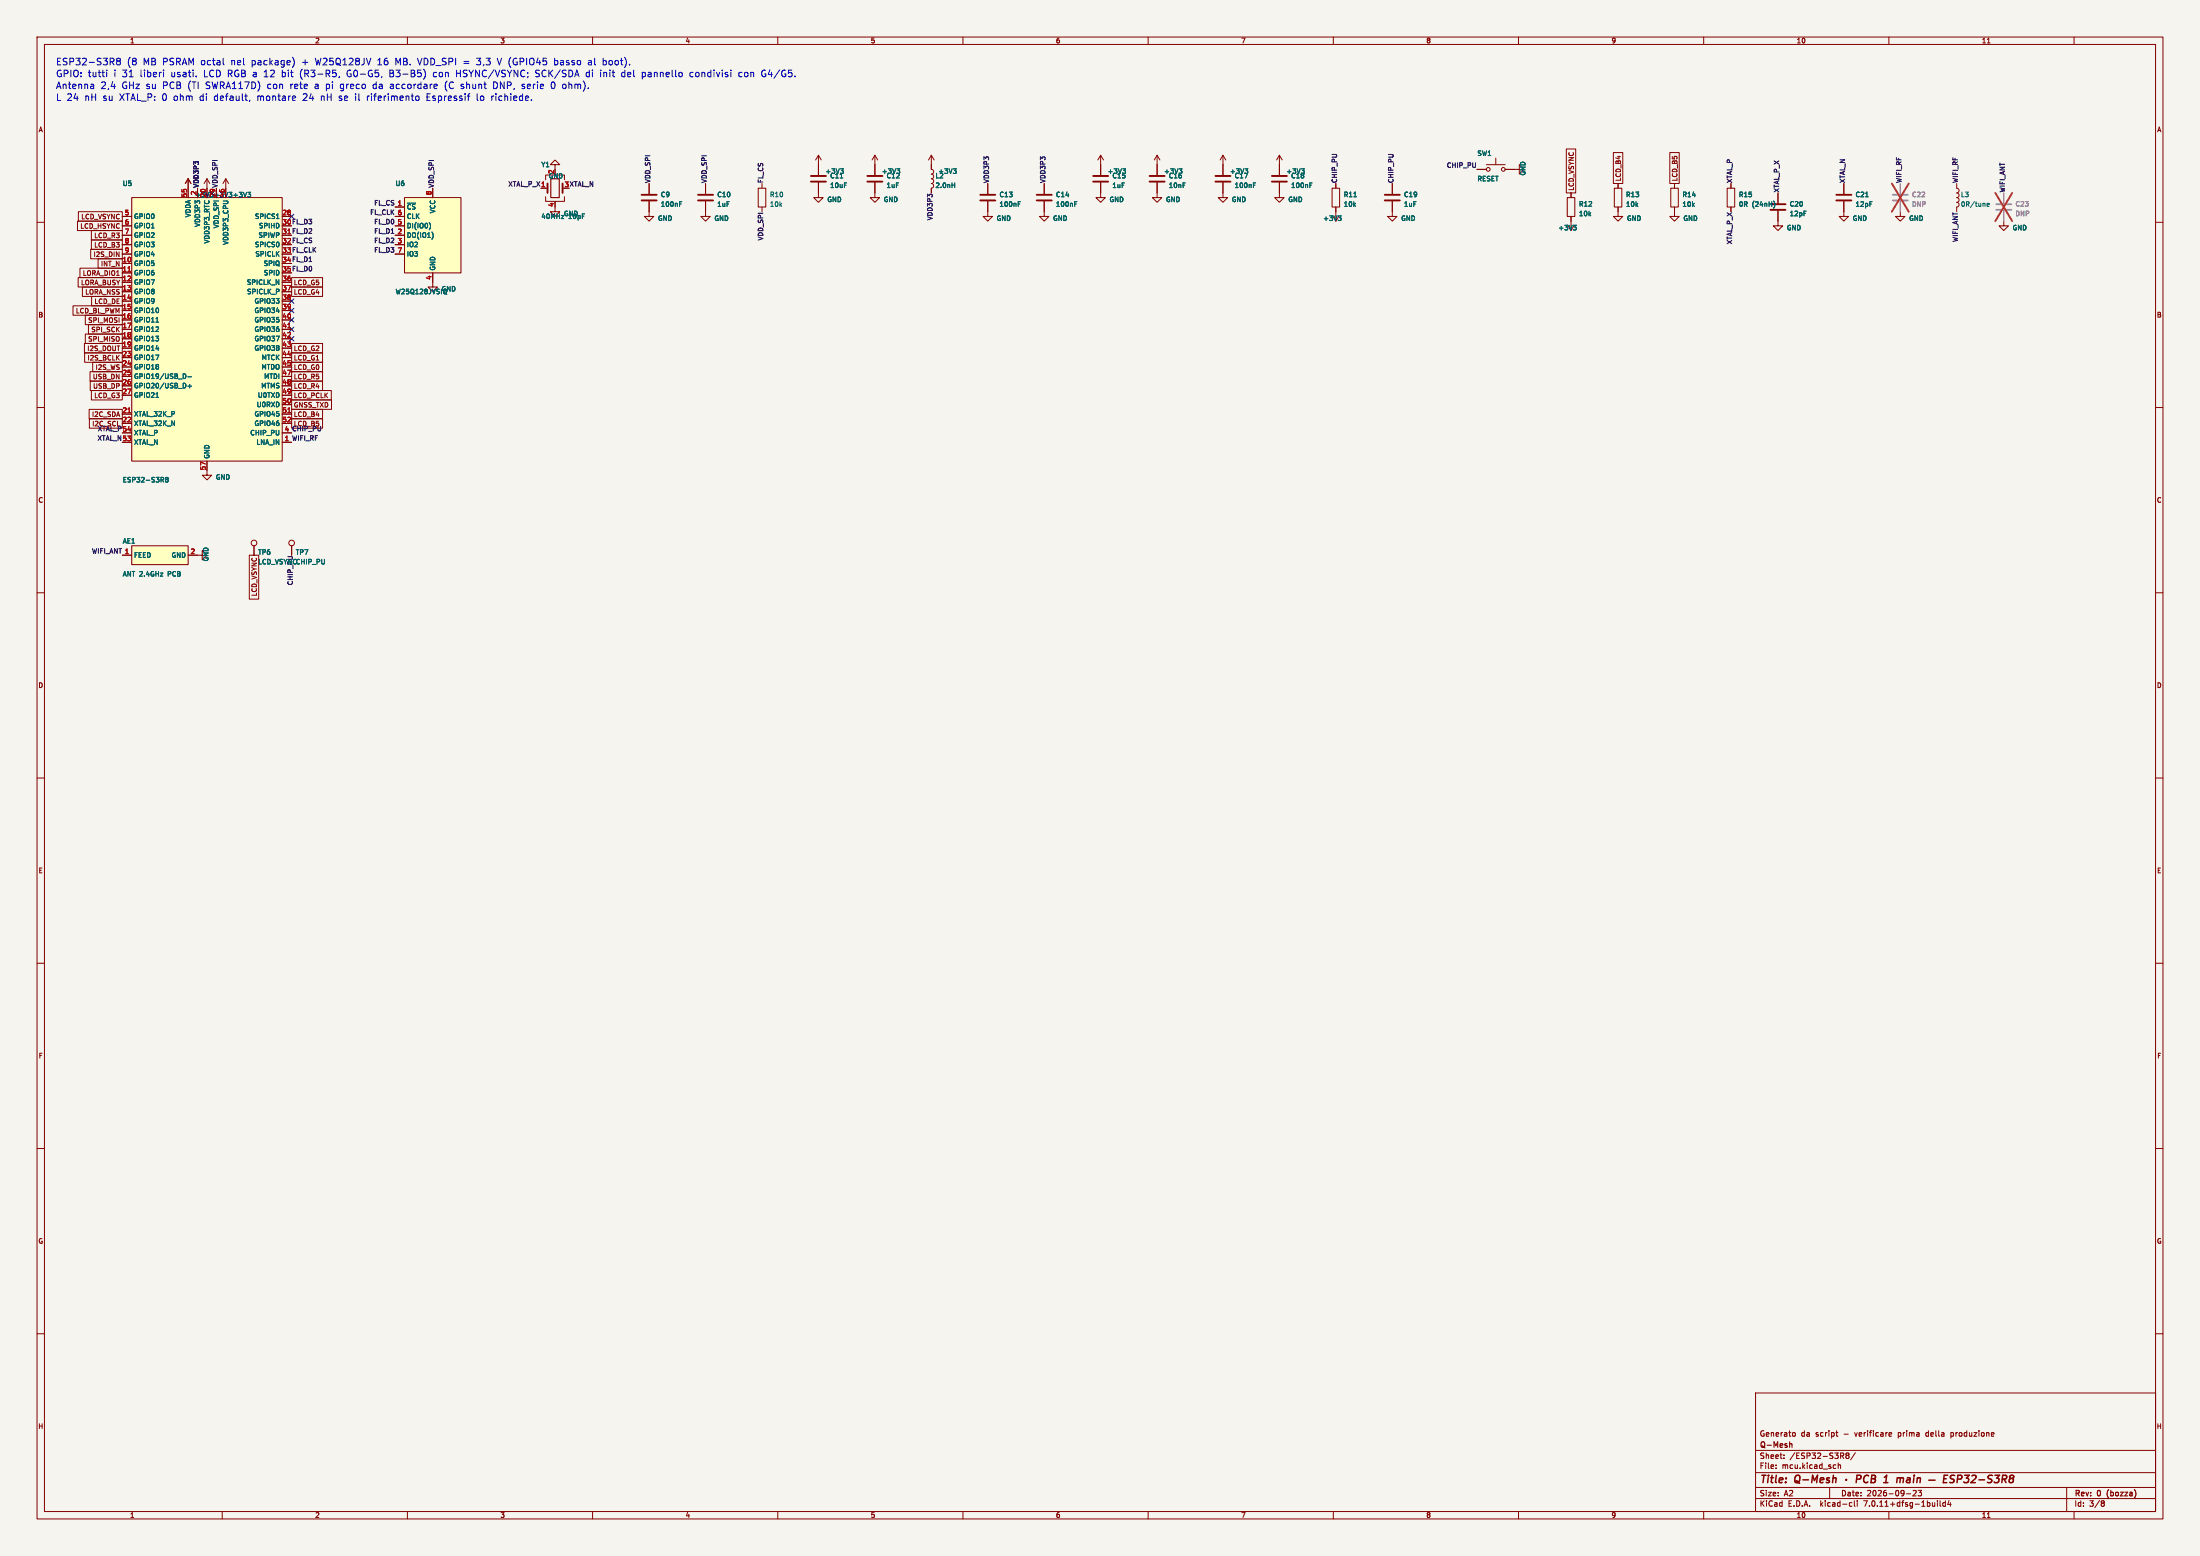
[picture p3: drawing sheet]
<svg xmlns="http://www.w3.org/2000/svg" width="594mm" height="420mm" viewBox="0 0 594 420" stroke-linecap="round" stroke-linejoin="round" font-family="sans-serif">
<path d="M0 0h594v420h-594z" fill="#f5f4ef" stroke="#f5f4ef" stroke-width=".27"/>
<g fill="none" stroke="#840000" stroke-width=".27">
<path d="M10 10h574v400h-574zM12 12h570v396h-570zM60 10v2M110 10v2M160 10v2M210 10v2M260 10v2M310 10v2M360 10v2M410 10v2M460 10v2M510 10v2"/>
<path d="M536.6 11.6h.7M560 10v2M10 60h2M20.9 59.7h12.1v2.5h-12.1zM21.2 57.2h11.8v2.5h-11.8zM33 58.4h2.6M35.6 53.3h40.6v71.2h-40.6zM50.8 48.3l-.8 1.2M50.8 48.3v5M50.8 48.3l.8 1.2M53.3 50.8v2.5M55.9 48.3l-.8 1.2"/>
<path d="M55.9 48.3v5M55.9 48.3l.7 1.2M58.4 50.8v2.5M61 48.3l-.8 1.2M61 48.3v5M61 48.3l.7 1.2M76.2 58.4h2.5M106.7 55.9h2.5M106.7 58.4h2.5M109.2 53.3h15.3v20.4h-15.3zM116.8 50.8v2.5M146 50.8h1.8"/>
<path d="M147.3 53.1v1.3h5.1v-1.3M147.3 48.5v-1.3h5.1v1.3M149.9 55.9v1.3h1.2l-1.2 1.2-1.3-1.2h1.3M149.9 44.5h1.2l-1.2-1.3-1.3 1.3h1.3v1.2M149.9 54.4v.2M175.3 54.4v4h1.2l-1.2 1.3-1.3-1.3h1.3M175.3 49.5v2.8M190.5 54.4v4h1.3l-1.3 1.3-1.3-1.3h1.3M190.5 49.5v2.8M204.7 50.8h2.1v5.1h-2.1zM205.7 49.5v1.3M205.7 55.9v1.3"/>
<path d="M221 49.3v4h1.2l-1.2 1.3-1.3-1.3h1.3M221 41.9l-.8 1.3M221 41.9v5.3M221 41.9l.7 1.3M236.2 49.3v4h1.3l-1.3 1.3-1.3-1.3h1.3M236.2 41.9v5.3M236.2 41.9l-.7 1.3M236.2 41.9l.8 1.3M251.5 41.9v3.8l.4 .2 .2 .5-.2 .4-.4 .2 .4 .2 .2 .4-.2 .5-.4 .2 .4 .1 .2 .5-.2 .4-.4 .2 .4 .2 .2 .5-.2 .4-.4 .2v1.3M251.5 41.9l-.8 1.3M251.5 41.9l.7 1.3M266.7 54.4v4h1.3l-1.3 1.3-1.3-1.3h1.3"/>
<path d="M266.7 49.5v2.8M281.9 54.4v4h1.3l-1.3 1.3-1.2-1.3h1.2M281.9 49.5v2.8M297.2 49.3v4h1.2l-1.2 1.3-1.3-1.3h1.3M297.2 41.9v5.3M297.2 41.9l-.8 1.3M297.2 41.9l.7 1.3M312.4 49.3v4h1.3l-1.3 1.3-1.3-1.3h1.3M312.4 41.9l-.7 1.3M312.4 41.9v5.3M312.4 41.9l.8 1.3M330.2 49.3v4h1.3l-1.3 1.3-1.3-1.3h1.3"/>
<path d="M330.2 41.9l-.8 1.3M330.2 41.9v5.3M330.2 41.9l.8 1.3M345.4 49.3v4h1.3l-1.3 1.3-1.2-1.3h1.2M345.4 41.9l-.7 1.3M345.4 41.9v5.3M345.4 41.9l.8 1.3M359.7 50.8h2v5.1h-2zM360.7 49.5v1.3M360.7 55.9v3.8M375.9 54.4v4h1.3l-1.3 1.3-1.3-1.3h1.3M375.9 49.5v2.8"/>
<path d="M398.8 45.7h2.5M401.3 44.5h5.1M403.9 42.7v1.8M406.4 45.7h3.8v-1.2l1.3 1.2-1.3 1.3v-1.3M422.9 40.2h2.5v11.9h-2.5zM423.2 53.3h2v5.1h-2zM424.2 52.1v1.2M424.2 58.4v3.8M435.6 41.2h2.5v8.3h-2.5zM435.9 50.8h2v5.1h-2zM436.9 55.9v2.5h1.2l-1.2 1.3-1.3-1.3h1.3M436.9 49.5v1.3"/>
<path d="M450.8 41.2h2.6v8.3h-2.6zM451.1 50.8h2v5.1h-2zM452.1 55.9v2.5h1.3l-1.3 1.3-1.3-1.3h1.3M452.1 49.5v1.3M466.3 50.8h2.1v5.1h-2.1zM467.4 49.5v1.3M467.4 55.9v1.3M480.1 56.9v4.1h1.2l-1.2 1.2-1.3-1.2h1.3M480.1 52.1v2.8M497.8 54.4v4h1.3l-1.3 1.3-1.2-1.3h1.2M497.8 49.5v2.8M513.1 57.2v1.2h1.2l-1.2 1.3-1.3-1.3h1.3"/>
<path d="M528.3 49.5v1.3l.5 .2 .2 .4-.2 .5-.5 .2 .5 .2 .2 .4-.2 .5-.5 .1 .5 .2 .2 .5-.2 .4-.5 .2 .5 .2 .2 .4-.2 .5-.5 .2v1.3M541 59.7v1.3h1.3l-1.3 1.2-1.3-1.2h1.3M582 60h2M21.1 74.9h11.9v2.6h-11.9zM21.6 72.4h11.4v2.5h-11.4zM22.3 77.5h10.7v2.5h-10.7zM24.5 67.3h8.5v2.6h-8.5zM24.7 64.8h8.3v2.5h-8.3zM24.7 62.2h8.3v2.6h-8.3zM26.5 69.9h6.5v2.5h-6.5zM33 63.5h2.6M33 66h2.6"/>
<path d="M33 61h2.6M33 68.6h2.6M33 76.2h2.6M33 71.1h2.6M33 73.7h2.6M33 78.7h2.6M76.2 76.2h2.5M76.2 78.7h2.5M78.7 77.5h8.4v2.5h-8.4zM78.7 74.9h8.4v2.6h-8.4zM106.7 63.5h2.5M106.7 66h2.5"/>
<path d="M106.7 61h2.5M106.7 68.6h2.5M116.8 73.7v3.8h1.3l-1.3 1.2-1.2-1.2h1.2M19.7 82.6h13.3v2.5h-13.3zM22.8 92.7h10.2v2.6h-10.2zM22.9 95.3h10.1v2.5h-10.1zM23 90.2h10v2.5h-10zM23 85.1h10v2.5h-10zM23.9 87.6h9.1v2.6h-9.1zM24.7 80h8.3v2.6h-8.3zM25 97.8h8v2.5h-8zM33 99.1h2.6"/>
<path d="M33 81.3h2.6M33 83.8h2.6M33 86.4h2.6M33 88.9h2.6M33 91.4h2.6M33 94h2.6M33 96.5h2.6M76.2 99.1h2.5M76.2 81.3h2.5M76.2 83.8h2.5M76.2 86.4h2.5M76.2 88.9h2.5"/>
<path d="M76.2 91.4h2.5M76.2 94h2.5M76.2 96.5h2.5M78.7 97.8h8.4v2.5h-8.4zM78.7 95.3h8.4v2.5h-8.4zM78.7 92.7h8.4v2.6h-8.4zM10 110h2M24.1 110.5h8.9v2.5h-8.9zM24.1 113h8.9v2.6h-8.9zM24.3 100.3h8.7v2.6h-8.7zM24.4 102.9h8.6v2.5h-8.6zM24.7 105.4h8.3v2.6h-8.3z"/>
<path d="M33 111.8h2.6M33 119.4h2.6M33 114.3h2.6M33 101.6h2.6M33 104.1h2.6M33 106.7h2.6M33 116.8h2.6M76.2 111.8h2.5M76.2 119.4h2.5M76.2 114.3h2.5M76.2 101.6h2.5M76.2 104.1h2.5"/>
<path d="M76.2 106.7h2.5M76.2 109.2h2.5M78.7 100.3h8.4v2.6h-8.4zM78.7 113h8.4v2.6h-8.4zM78.7 110.5h8.4v2.5h-8.4zM78.7 102.9h8.4v2.5h-8.4zM78.7 108h10.8v2.5h-10.8zM78.7 105.4h10.7v2.6h-10.7zM582 110h2M55.9 124.5v3.8h1.2l-1.2 1.2-1.3-1.2h1.3M10 160h2M33 149.9h2.6"/>
<path d="M35.6 147.3h15.2v5.1h-15.2zM50.8 149.9h3.8v-1.3l1.3 1.3-1.3 1.2v-1.2M67.3 149.9h2.6v11.8h-2.6zM68.6 147.3v2.6M78.7 147.3v2.6M582 160h2M10 210h2M582 210h2M10 260h2M582 260h2M10 310h2M582 310h2"/>
<path d="M10 360h2M474 376h108v32h-108zM582 360h2M474 397.5h108M474 391.5h108M479.5 396.2v.2M479.5 395.4v.2M481.7 393.5v.2M481.7 392.7v.2M484.2 386.7l.5 .3v.5l-.5 .2M495.2 395.4h.5M495.7 396.3l-.5 .1"/>
<path d="M495.7 386.7h.5M495.9 387.5l.3 .2M496.3 395.5l.6-.1 .1 1M496.3 394.9v1.5M497.3 393l.5 .7M497.5 392.2l.3 .3-.3 .5M498.7 392.8l-.3-.3 .3-.3 .5 .3-.2 .3M498.7 392.8l-.3 .3 .3 .6 .5-.3-.2-.6M498.7 392.8h.3M501 392.1l-1.3 1.9M510.1 386.7h.4l.2 .3-.7 .2M510.1 387.6h.6"/>
<path d="M526.7 386.7v1.5M526.7 387.6l.2 .1M526.9 386.7h-.2M538.3 386.7l.1 .3-.7 .2M60 408v2M110 408v2M160 408v2M210 408v2M260 408v2M310 408v2M360 408v2M410 408v2"/>
<path d="M460 408v2M474 404.5h108M474 401.5h108M494 401.5v3M499.6 405.6h.4M500 406.5l-.4 .1M500.7 405.1v1.3l.2 .2M501.5 405.1v.1M501.5 405.6v1M510 408v2M514.7 403.2h1.2M516.5 402.4l.6-.1 .3 .4-.9 1.1h.9"/>
<path d="M517.9 402.3h.9l-.5 .5 .4 .2v.6l-.2 .2-.6-.2M523.1 405.1v.1M523.1 405.6v1M523.8 405.1v1.3l.2 .2M525.2 405.6h-.4l-.3 .3 .2 .6h.5M525.2 405.1v1.5M526.2 405l-.3 1.1h.9M526.6 405.6v1M536.6 409.6h.7M558 401.5v6.5M560 408v2M567.6 405.1l.6 .3-.3 .3"/>
<path d="M567.6 405.7h.3M567.9 405.7l.3 .6-.6 .3"/>
<circle cx="401.8" cy="45.7" r=".51"/>
<circle cx="405.9" cy="45.7" r=".51"/>
<circle cx="68.6" cy="146.6" r=".76"/>
<circle cx="78.7" cy="146.6" r=".76"/>
</g>
<g fill="none" stroke="#840000" stroke-width=".4">
<path d="M498.5 399.3v.2M501.3 399.2l.9-.1 .3-.2-.1-.5-.2-.2h-.8l-.2 2M504.5 398.4a.96 .96 0 0 0-1.3 .5 .96 .96 0 0 0 .7 1.3l.4-.2M505.3 399.1h.7M505.4 398.2h.7l.3 .4-.4 .5 .3 .2 .1 .5-.5 .4h-.7zM508.8 398.8l.6-.6-.2 2M513.4 398.9l.6 .2-.2 1.1M524.8 399.1h.7M525.9 398.2h-1l-.2 2h.9M527.8 398.3l-.8-.1-.3 .2-.1 .6 .9 .3 .1 .5-.4 .4-.8-.1M528.5 399.2l1-.1 .2-.2v-.5l-.3-.2h-.8l-.2 2M530.5 398.2h1.2l-.8 .8 .6 .1-.1 .9-.3 .2-.9-.2"/>
<path d="M532.4 398.4l.8-.2 .3 .2v.4l-1.4 1.4h1.3M534.3 399.4h1.5M538 398.3l-.8-.1-.3 .2-.1 .6 .8 .3 .2 .5-.5 .4-.7-.1M538.6 398.2h1.3l-.8 .8 .6 .1-.1 .9-.3 .2-.9-.2M540.6 399.2l1-.1 .2-.2v-.5l-.3-.2h-.8l-.2 2M541.1 399.2l.5 1M542.9 399.1l-.3-.5 .2-.3 .6-.1 .3 .5-.4 .4M542.9 399.1l-.4 .3 .1 .7a.65 .65 0 0 0 .9-.1 .65 .65 0 0 0 0-.9h-.2M542.9 399.1h.4M508.6 400.2h1.1"/>
</g>
<path d="M148.7 48.3h2.3v5h-2.3zM483.2 389.8l.6-.1v1" fill="none" stroke="#840000" stroke-width=".3"/>
<path d="M511 54.1h4.1M511 52.6h4.1M539 56.6h4.1M539 55.1h4.1" fill="none" stroke="#9c9b98" stroke-width=".51"/>
<path d="M513.1 49.5v2.8M513.1 54.4v2.8M541 52.1v2.8M541 56.9v2.8" fill="none" stroke="#9c9b98" stroke-width=".27"/>
<path d="M510.8 49.5l4.6 7.7M515.4 49.5l-4.6 7.7M538.7 52.1l4.6 7.6M543.3 52.1l-4.6 7.6" fill="none" stroke="#eb3a3d" stroke-width=".46"/>
<g fill="none" stroke="#840000" stroke-width=".51">
<path d="M147.8 49.5v2.6M151.9 49.5v2.6M173.2 54.1h4.1M173.2 52.6h4.1M188.5 54.1h4M188.5 52.6h4M218.9 49h4.1M218.9 47.5h4.1M234.2 49h4.1M234.2 47.5h4.1M264.7 54.1h4M264.7 52.6h4"/>
<path d="M279.9 54.1h4.1M279.9 52.6h4.1M295.1 49h4.1M295.1 47.5h4.1M310.4 49h4.1M310.4 47.5h4.1M328.2 49h4M328.2 47.5h4M343.4 49h4.1M343.4 47.5h4.1M373.9 54.1h4.1M373.9 52.6h4.1"/>
<path d="M478 56.6h4.1M478 55.1h4.1M495.8 54.1h4.1M495.8 52.6h4.1"/>
</g>
<g fill="none" stroke="#006464" stroke-width=".27">
<path d="M66.9 51.9h.8l-.5 .5M67.4 52.4l.3 .2-.3 .6M74.6 59h.7M183.5 55.1h.4M183.5 54.4h.6M226.8 48h.8M226.9 45.6h.8l-.4 .4M227.4 46l.3 .3-.3 .5M242.1 45.6h.8l-.4 .4M242.7 46l.2 .6M257 50h.8M257.4 45.6h.8l-.5 .4"/>
<path d="M257.8 49.4v1.2M257.9 46l.3 .3-.3 .5M274.9 55.1h.4M274.9 54.4h.6M290.2 55.1h.4M290.2 54.4h.6M303.1 45.6h.8l-.4 .4M303.6 46l.3 .6M318.3 45.6h.8l-.4 .4M318.9 46l.2 .6M336.1 45.6h.8l-.4 .4M336.7 46l.2 .6"/>
<path d="M338.4 50h.4M338.4 49.4h.6M351.4 45.6h.8l-.5 .4M351.9 46l.3 .6M353.7 50h.4M353.7 49.4h.6M361.3 58.3h.8l-.4 .4M361.8 58.7l.3 .3-.3 .5M365.5 53.1h.8M478.9 54.3a1.5 1.5 0 0 1 0 1.8M503.7 53.1h.7M536.5 55.3l.6-.1-.1-.3h-.3l-.2 .2 .1 .6h.4"/>
<path d="M115.9 60.1a1.49 1.49 0 0 1 0 1.9M116.9 63.2v.8M424.8 60.8h.8l-.4 .5M425.3 61.3l.3 .2-.3 .6M42.1 86.9h.7M42.1 107.3h.7M50 101l.2 .5-.2 .6M50.7 101.7h1M50.7 104.2h1M51.2 103.8v.9M43.8 129.5l.4 .6M44.1 128.9v.6"/>
<path d="M44.9 129.4l-.2-.2 .2-.4 .5 .3-.2 .3M44.9 129.4l-.2 .2 .2 .5 .5-.2-.2-.5M44.9 129.4h.3"/>
</g>
<g fill="#ffffc2" stroke="#ffffc2" stroke-width=".27">
<path d="M109.2 53.3h15.3v20.4h-15.3z"/>
<path d="M35.6 147.3h15.2v5.1h-15.2z"/>
<path d="M35.6 53.3h40.6v71.2h-40.6z"/>
</g>
<path d="M34.5 73.2h.8M77.7 88.5h.7M34.5 111.3h.8M77.7 111.3h.7" fill="none" stroke="#a90000" stroke-width=".27"/>
<g fill="none" stroke="#0000c2" stroke-width=".27">
<path d="M28.8 18.9v.2M28.8 19.5v1.2M30.2 16.7l.6 .8M30.6 15.8l.2 .3-.2 .5M31.8 16.5l-.3-.4 .3-.4 .5 .1 .2 .3-.3 .4M31.8 16.5l-.3 .3 .1 .6 .2 .1 .5-.1 .2-.2v-.4l-.3-.3M31.8 16.5h.4M44.2 18.9v.2M44.2 19.5v1.2M60.3 17.3l.2 .2M79 15.5a2.12 2.12 0 0 1 0 2.6M105.3 19.8h.6"/>
<path d="M105.9 18.9h-.6v1.8h.7M114.4 18.8a2.11 2.11 0 0 1 0 2.5M117.2 19.6l-.2 .3 .2 .7M123.3 19.8h1M123.3 18.9v1.8M128.7 15.7h1.1M128.7 17.4l.2 .1M134.2 15.7l.6 1.8M144.7 19.1v.5l.6 .3M149.8 17.4l.5 .1M149.8 15.7v1.8M150.3 16.3l-.5 .1"/>
<path d="M158.9 19.5l-.5 .1-.2 .3 .1 .7 .6 .1M159.4 16.3l-.5 .1M159.5 16.8h-.4l-.3 .3 .1 .3 .6 .1M162.2 18.9v.2M162.2 19.5v1.2M162.9 17.4l.5 .1M162.9 15.7v1.8M163.4 16.3l-.5 .1M168.5 19.5l-.5 .1-.2 .3 .1 .7 .6 .1M173.4 19.6h.7M173.4 19.5v1.8M187.1 19.6l-.5-.1-.3 .4 .1 .7h.7"/>
<path d="M200.3 19.6l-.5-.1-.3 .4 .1 .7h.7M206.4 19.9h.4M206.7 19l-.5-.1-.4 .3M25 22.7l.3 .3v.9M25.3 23.8l-.2 .1M25.3 23.1l-.2 .1M53 20.6v.1M67.5 27l-.2 .4M91.6 20.6l-.1 .4M96 25.9v1.2M99.2 25.9v1.2M99.4 26l-.2 .3"/>
<path d="M105.4 23.3v.5M112.6 25.9l.4 .1 .2 .3-.1 .6-.5 .2M115.3 26.2h.6M116.2 25.3h-.9v1.8h.9M120.4 22.4l-.2 .7 .2 1M124.5 23.8l.5 .1M124.7 22.7l-.2 .3 .2 .3M128.8 25.3v1.6l.3 .2M132.8 25.9v1.2M133.3 25.9l-.5 .4M133.3 22.1v1.8h.4M140.9 23.8l.5 .1"/>
<path d="M140.9 23.1l.5 .2M141.4 22.7l-.5 .3M144.6 20.6l.7 .1M149.4 22.1a.96 .96 0 0 0-.6 .9 .96 .96 0 0 0 .6 .9M152.2 22.7l.5 .1M152.7 23.8l-.5 .1M173.4 20.6h.7M205.8 20.5l.4 .2 .6-.1"/>
</g>
<path d="M78.1 57.8l1.2 1.2M79.3 57.8l-1.2 1.2M78.1 90.8l1.2 1.2M78.1 85.8l1.2 1.2M78.1 83.2l1.2 1.2M78.1 88.3l1.2 1.2M78.1 80.7l1.2 1.2M79.3 90.8l-1.2 1.2M79.3 85.8l-1.2 1.2M79.3 83.2l-1.2 1.2M79.3 88.3l-1.2 1.2M79.3 80.7l-1.2 1.2" fill="none" stroke="#000084" stroke-width=".27"/>
<g font-size="2.8" fill="#840000">
<text x="475" y="400.9">Title:</text>
<text x="484.7" y="400.9">Q-Mesh</text>
<text x="511.2" y="400.9">1</text>
<text x="515.4" y="400.9">main</text>
</g>
<g font-size="2.5" fill="#0000c2">
<text x="15" y="17.7">ESP32-S3R8</text>
<text x="34.2" y="17.7">(8</text>
<text x="38.6" y="17.7">MB PSRAM octal</text>
<text x="62.5" y="17.7">nel</text>
<text x="68.1" y="17.7">package)</text>
<text x="81.9" y="17.7">+</text>
<text x="85.5" y="17.7">W25Q128JV</text>
<text x="102.4" y="17.7">16</text>
<text x="107.3" y="17.7">MB. VDD_SPI =</text>
<text x="129.6" y="17.7">3,3</text>
<text x="135.3" y="17.7">V (GPIO45</text>
<text x="150.8" y="17.7">basso</text>
<text x="160.1" y="17.7">al</text>
<text x="164.1" y="17.7">boot).</text>
<text x="15" y="20.9">GPIO: tutti</text>
<text x="30.7" y="20.9">i</text>
<text x="33" y="20.9">31</text>
<text x="37.9" y="20.9">liberi</text>
<text x="46.3" y="20.9">usati.</text>
<text x="55.3" y="20.9">LCD RGB a 12</text>
<text x="76.7" y="20.9">bit</text>
<text x="81.6" y="20.9">(R3-R5,</text>
<text x="94.4" y="20.9">G0-G5,</text>
<text x="106" y="20.9">B3-B5)</text>
<text x="117.9" y="20.9">con</text>
<text x="124.2" y="20.9">HSYNC/VSYNC;</text>
<text x="145.7" y="20.9">SCK/SDA</text>
<text x="159.5" y="20.9">di</text>
<text x="163.4" y="20.9">init</text>
<text x="169.2" y="20.9">del</text>
<text x="174.8" y="20.9">pannello</text>
<text x="187.9" y="20.9">condivisi</text>
<text x="201.2" y="20.9">con</text>
<text x="207.4" y="20.9">G4/G5.</text>
<text x="15" y="27.4">L 24</text>
<text x="15" y="24.2">Antenna</text>
<text x="22.8" y="27.4">nH</text>
<text x="27.1" y="24.2">2,4</text>
<text x="27.8" y="27.4">su</text>
<text x="32.4" y="27.4">XTAL_P: 0</text>
<text x="32.9" y="24.2">GHz su</text>
<text x="44" y="24.2">PCB (TI</text>
<text x="47.1" y="27.4">ohm</text>
<text x="54.3" y="27.4">di</text>
<text x="55.8" y="24.2">SWRA117D)</text>
<text x="58.2" y="27.4">default,</text>
<text x="70" y="27.4">montare</text>
<text x="72.5" y="24.2">con</text>
<text x="78.8" y="24.2">rete</text>
<text x="82.4" y="27.4">24</text>
<text x="85.5" y="24.2">a pi</text>
<text x="87.3" y="27.4">nH</text>
<text x="92.3" y="27.4">se</text>
<text x="92.5" y="24.2">greco</text>
<text x="96.7" y="27.4">il</text>
<text x="100" y="27.4">riferimento</text>
<text x="101.5" y="24.2">da</text>
<text x="106.2" y="24.2">accordare</text>
<text x="116.2" y="27.4">Espressif</text>
<text x="121" y="24.2">(C</text>
<text x="125.5" y="24.2">shunt</text>
<text x="129.9" y="27.4">lo</text>
<text x="133.9" y="27.4">richiede.</text>
<text x="134.3" y="24.2">DNP,</text>
<text x="142.1" y="24.2">serie</text>
<text x="150.1" y="24.2">0</text>
<text x="153.3" y="24.2">ohm).</text>
</g>
<g font-size="2.1" fill="#840000">
<text x="475" y="388">Generato</text>
<text x="486.2" y="388">da</text>
<text x="490.2" y="388">script</text>
<text x="497.9" y="388">-</text>
<text x="501.1" y="388">verificare</text>
<text x="512.9" y="388">prima</text>
<text x="520.5" y="388">della</text>
<text x="527.4" y="388">produzione</text>
<text x="475" y="394">Sheet:</text>
<text x="475" y="391.2">Q-Mesh</text>
<text x="483.2" y="394">/ESP32-S3R8/</text>
<text x="475" y="396.7">File:</text>
<text x="481.1" y="396.7">mcu.kicad_sch</text>
<text x="475" y="406.9">KiCad</text>
<text x="475" y="404.1">Size:</text>
<text x="481.7" y="404.1">A2</text>
<text x="482.7" y="406.9">E.D.A.</text>
<text x="491.6" y="406.9">kicad-cli</text>
<text x="497" y="404.1">Date:</text>
<text x="503.5" y="406.9">7.0.11+dfsg-1build4</text>
<text x="504" y="404.1">2026-09-23</text>
<text x="560" y="404.3">Rev:</text>
<text x="560" y="406.9">Id:</text>
<text x="564.1" y="406.9">3/8</text>
<text x="566.4" y="404.3">0</text>
<text x="569.6" y="404.3">(bozza)</text>
</g>
<g font-size="1.8" fill="#840000">
<text x="35" y="11.9">1</text>
<text x="85" y="11.9">2</text>
<text x="135" y="11.9">3</text>
<text x="185" y="11.9">4</text>
<text x="235" y="11.9">5</text>
<text x="285" y="11.9">6</text>
<text x="335" y="11.9">7</text>
<text x="385" y="11.9">8</text>
<text x="435" y="11.9">9</text>
<text x="485" y="11.9">10</text>
<text x="535" y="11.9">11</text>
<text x="10.3" y="35.9">A</text>
<text x="582.3" y="35.9">A</text>
<text x="425.1" y="51.6" transform="rotate(-90 425.1 51.6)">LCD_VSYNC</text>
<text x="437.8" y="49.1" transform="rotate(-90 437.8 49.1)">LCD_B4</text>
<text x="453.1" y="49.1" transform="rotate(-90 453.1 49.1)">LCD_B5</text>
<text x="21.8" y="59.4">LCD_VSYNC</text>
<text x="21.6" y="61.9">LCD_HSYNC</text>
<text x="25.3" y="64.5">LCD_R3</text>
<text x="76.2" y="60.7">30 FL_D3</text>
<text x="76.2" y="65.8">32 FL_CS</text>
<text x="25.1" y="69.5">I2S_DIN</text>
<text x="25.3" y="67">LCD_B3</text>
<text x="76.2" y="68.3">33 FL_CLK</text>
<text x="76.2" y="70.9">34 FL_D1</text>
<text x="21.8" y="77.2">LORA_BUSY</text>
<text x="22.2" y="74.6">LORA_DIO1</text>
<text x="27.1" y="72.1">INT_N</text>
<text x="76.2" y="73.4">35 FL_D0</text>
<text x="79.2" y="77.2">LCD_G5</text>
<text x="22.9" y="79.7">LORA_NSS</text>
<text x="25.4" y="82.2">LCD_DE</text>
<text x="79.2" y="79.7">LCD_G4</text>
<text x="10.3" y="85.9">B</text>
<text x="20.4" y="84.8">LCD_BL_PWM</text>
<text x="23.7" y="87.3">SPI_MOSI</text>
<text x="24.5" y="89.9">SPI_SCK</text>
<text x="582.3" y="85.9">B</text>
<text x="23.5" y="94.9">I2S_DOUT</text>
<text x="23.7" y="92.4">SPI_MISO</text>
<text x="79.2" y="94.9">LCD_G2</text>
<text x="23.5" y="97.5">I2S_BCLK</text>
<text x="25.7" y="100">I2S_WS</text>
<text x="79.2" y="100">LCD_G0</text>
<text x="79.2" y="97.5">LCD_G1</text>
<text x="25" y="102.6">USB_DN</text>
<text x="25" y="105.1">USB_DP</text>
<text x="25.3" y="107.6">LCD_G3</text>
<text x="79.2" y="102.6">LCD_R5</text>
<text x="79.2" y="105.1">LCD_R4</text>
<text x="79.2" y="107.6">LCD_PCLK</text>
<text x="24.7" y="112.7">I2C_SDA</text>
<text x="79.2" y="112.7">LCD_B4</text>
<text x="79.2" y="110.2">GNSS_TXD</text>
<text x="76.8" y="116.6">4 CHIP_PU</text>
<text x="10.3" y="135.9">C</text>
<text x="582.3" y="135.9">C</text>
<text x="10.3" y="185.9">D</text>
<text x="582.3" y="185.9">D</text>
<text x="10.3" y="235.9">E</text>
<text x="582.3" y="235.9">E</text>
<text x="10.3" y="285.9">F</text>
<text x="582.3" y="285.9">F</text>
<text x="10.3" y="335.9">G</text>
<text x="582.3" y="335.9">G</text>
<text x="10.2" y="385.9">H</text>
<text x="582.2" y="385.9">H</text>
<text x="35" y="409.9">1</text>
<text x="85" y="409.9">2</text>
<text x="135" y="409.9">3</text>
<text x="185" y="409.9">4</text>
<text x="235" y="409.9">5</text>
<text x="285" y="409.9">6</text>
<text x="335" y="409.9">7</text>
<text x="385" y="409.9">8</text>
<text x="435" y="409.9">9</text>
<text x="485" y="409.9">10</text>
<text x="535" y="409.9">11</text>
</g>
<g font-size="1.8" fill="#006464">
<text x="146.1" y="45.3">Y1</text>
<text x="149.6" y="47.1" transform="rotate(-90 149.6 47.1)">2</text>
<text x="222.8" y="47.1">+3V3</text>
<text x="238" y="47.1">+3V3</text>
<text x="253.2" y="47.1">+3V3</text>
<text x="299" y="47.1">+3V3</text>
<text x="314.2" y="47.1">+3V3</text>
<text x="332" y="47.1">+3V3</text>
<text x="347.2" y="47.1">+3V3</text>
<text x="398.8" y="42.3">SW1</text>
<text x="412.1" y="47.5" transform="rotate(-90 412.1 47.5)">GND</text>
<text x="33" y="50.4">U5</text>
<text x="52.6" y="53.5">+3V3 +3V3 +3V3</text>
<text x="106.7" y="50.4">U6</text>
<text x="148" y="48.4">GND</text>
<text x="178.3" y="53.4">C9</text>
<text x="193.5" y="53.4">C10</text>
<text x="207.8" y="53.4">R10</text>
<text x="224" y="48.3">C11</text>
<text x="224" y="50.9">10uF</text>
<text x="239.3" y="50.9">1uF</text>
<text x="239.3" y="48.3">C12</text>
<text x="252.5" y="50.9">2.0nH</text>
<text x="252.5" y="48.3">L2</text>
<text x="269.7" y="53.4">C13</text>
<text x="285" y="53.4">C14</text>
<text x="300.2" y="48.3">C15</text>
<text x="300.2" y="50.9">1uF</text>
<text x="315.5" y="48.3">C16</text>
<text x="315.5" y="50.9">10nF</text>
<text x="333.2" y="48.3">C17</text>
<text x="333.2" y="50.9">100nF</text>
<text x="348.5" y="48.3">C18</text>
<text x="348.5" y="50.9">100nF</text>
<text x="362.7" y="53.4">R11</text>
<text x="379" y="53.4">C19</text>
<text x="398.8" y="49.1">RESET</text>
<text x="438.9" y="53.4">R13</text>
<text x="454.1" y="53.4">R14</text>
<text x="469.4" y="53.4">R15</text>
<text x="500.9" y="53.4">C21</text>
<text x="529.3" y="53.4">L3</text>
<text x="36.1" y="59.3">GPIO0</text>
<text x="51.7" y="58.8" transform="rotate(-90 51.7 58.8)">VDDA</text>
<text x="68.7" y="59.3">SPICS1</text>
<text x="109.7" y="56.7">~{CS}</text>
<text x="109.7" y="59.3">CLK</text>
<text x="117.7" y="57.7" transform="rotate(-90 117.7 57.7)">VCC</text>
<text x="146.1" y="59.3">40MHz</text>
<text x="152.1" y="58.5">GND</text>
<text x="153.5" y="59.3">10pF</text>
<text x="177.5" y="59.8">GND</text>
<text x="178.3" y="56">100nF</text>
<text x="192.8" y="59.8">GND</text>
<text x="193.5" y="56">1uF</text>
<text x="207.8" y="56">10k</text>
<text x="223.3" y="54.7">GND</text>
<text x="238.5" y="54.7">GND</text>
<text x="269" y="59.8">GND</text>
<text x="269.7" y="56">100nF</text>
<text x="284.2" y="59.8">GND</text>
<text x="285" y="56">100nF</text>
<text x="299.5" y="54.7">GND</text>
<text x="314.7" y="54.7">GND</text>
<text x="332.5" y="54.7">GND</text>
<text x="347.7" y="54.7">GND</text>
<text x="357.1" y="59.8">+3V3</text>
<text x="362.7" y="56">10k</text>
<text x="378.2" y="59.8">GND</text>
<text x="379" y="56">1uF</text>
<text x="426.2" y="55.9">R12</text>
<text x="426.2" y="58.5">10k</text>
<text x="438.9" y="56">10k</text>
<text x="439.2" y="59.8">GND</text>
<text x="454.1" y="56">10k</text>
<text x="454.4" y="59.8">GND</text>
<text x="469.4" y="56">0R</text>
<text x="473" y="56">(24nH)</text>
<text x="483.1" y="55.9">C20</text>
<text x="483.1" y="58.5">12pF</text>
<text x="500.1" y="59.8">GND</text>
<text x="500.9" y="56">12pF</text>
<text x="515.4" y="59.8">GND</text>
<text x="529.3" y="56">0R/tune</text>
<text x="36.1" y="61.8">GPIO1</text>
<text x="36.1" y="64.4">GPIO2</text>
<text x="54.2" y="61.4" transform="rotate(-90 54.2 61.4)">VDD3P3</text>
<text x="56.7" y="65.8" transform="rotate(-90 56.7 65.8)">VDD3P3_RTC</text>
<text x="59.3" y="61.7" transform="rotate(-90 59.3 61.7)">VDD_SPI</text>
<text x="69.7" y="64.4">SPIWP</text>
<text x="69.8" y="61.8">SPIHD</text>
<text x="109.7" y="64.4">DO(IO1)</text>
<text x="109.7" y="61.8">DI(IO0)</text>
<text x="420.6" y="62.4">+3V3</text>
<text x="482.3" y="62.4">GND</text>
<text x="543.3" y="62.4">GND</text>
<text x="36.1" y="72">GPIO5</text>
<text x="36.1" y="66.9">GPIO3</text>
<text x="36.1" y="69.4">GPIO4</text>
<text x="61.8" y="66.2" transform="rotate(-90 61.8 66.2)">VDD3P3_CPU</text>
<text x="68.7" y="66.9">SPICS0</text>
<text x="68.8" y="69.4">SPICLK</text>
<text x="71.1" y="72">SPIQ</text>
<text x="109.7" y="66.9">IO2</text>
<text x="109.7" y="69.4">IO3</text>
<text x="36.1" y="74.5">GPIO6</text>
<text x="36.1" y="77.1">GPIO7</text>
<text x="66.5" y="77.1">SPICLK_N</text>
<text x="71.1" y="74.5">SPID</text>
<text x="117.7" y="73.2" transform="rotate(-90 117.7 73.2)">GND</text>
<text x="36.1" y="79.6">GPIO8</text>
<text x="36.1" y="82.1">GPIO9</text>
<text x="66.6" y="79.6">SPICLK_P</text>
<text x="68.6" y="82.1">GPIO33</text>
<text x="106.7" y="79.6">W25Q128JVSIQ</text>
<text x="119.1" y="78.9">GND</text>
<text x="36.1" y="84.7">GPIO10</text>
<text x="36.1" y="87.2">GPIO11</text>
<text x="36.1" y="89.8">GPIO12</text>
<text x="68.6" y="84.7">GPIO34</text>
<text x="68.6" y="87.2">GPIO35</text>
<text x="68.6" y="89.8">GPIO36</text>
<text x="36.1" y="92.3">GPIO13</text>
<text x="36.1" y="94.8">GPIO14</text>
<text x="68.6" y="92.3">GPIO37</text>
<text x="68.6" y="94.8">GPIO38</text>
<text x="36.1" y="97.4">GPIO17</text>
<text x="36.1" y="99.9">GPIO18</text>
<text x="70.5" y="99.9">MTDO</text>
<text x="70.5" y="97.4">MTCK</text>
<text x="36.1" y="102.5">GPIO19/USB_D-</text>
<text x="36.1" y="105">GPIO20/USB_D+</text>
<text x="36.1" y="107.5">GPIO21</text>
<text x="69.5" y="107.5">U0TXD</text>
<text x="70.4" y="105">MTMS</text>
<text x="71.2" y="102.5">MTDI</text>
<text x="36.1" y="112.6">XTAL_32K_P</text>
<text x="68.6" y="112.6">GPIO45</text>
<text x="69.2" y="110.1">U0RXD</text>
<text x="36.1" y="115.2">XTAL_32K_N</text>
<text x="36.1" y="117.7">XTAL_P</text>
<text x="67.4" y="117.7">CHIP_PU</text>
<text x="68.6" y="115.2">GPIO46</text>
<text x="36.1" y="120.2">XTAL_N</text>
<text x="56.7" y="124" transform="rotate(-90 56.7 124)">GND</text>
<text x="69.1" y="120.2">LNA_IN</text>
<text x="33" y="130.4">ESP32-S3R8</text>
<text x="58.2" y="129.7">GND</text>
<text x="33" y="146.9">AE1</text>
<text x="69.6" y="149.9">TP6</text>
<text x="79.7" y="149.9">TP7</text>
<text x="33" y="155.8">ANT 2.4GHz</text>
<text x="36.1" y="150.7">FEED</text>
<text x="45.4" y="155.8">PCB</text>
<text x="46.2" y="150.7">GND</text>
<text x="56.5" y="151.7" transform="rotate(-90 56.5 151.7)">GND</text>
<text x="69.6" y="152.5">LCD_VSYNCCHIP_PU</text>
<text x="69.5" y="161.1" transform="rotate(-90 69.5 161.1)">LCD_VSYNC</text>
<text x="79.3" y="158.1" transform="rotate(-90 79.3 158.1)">CHIP_PU</text>
</g>
<g font-size="1.8" fill="#0f0f0f">
<text x="390.5" y="45.4">CHIP_PU</text>
<text x="53.9" y="50.8" transform="rotate(-90 53.9 50.8)">VDD3P3</text>
<text x="58.9" y="50.8" transform="rotate(-90 58.9 50.8)">VDD_SPI</text>
<text x="117.4" y="50.8" transform="rotate(-90 117.4 50.8)">VDD_SPI</text>
<text x="137.1" y="50.4">XTAL_P_X1</text>
<text x="152.3" y="50.5">3 XTAL_N</text>
<text x="175.8" y="49.5" transform="rotate(-90 175.8 49.5)">VDD_SPI</text>
<text x="191" y="49.5" transform="rotate(-90 191 49.5)">VDD_SPI</text>
<text x="206.3" y="49.5" transform="rotate(-90 206.3 49.5)">FL_CS</text>
<text x="267.2" y="49.5" transform="rotate(-90 267.2 49.5)">VDD3P3</text>
<text x="282.5" y="49.5" transform="rotate(-90 282.5 49.5)">VDD3P3</text>
<text x="361.2" y="49.5" transform="rotate(-90 361.2 49.5)">CHIP_PU</text>
<text x="376.4" y="49.5" transform="rotate(-90 376.4 49.5)">CHIP_PU</text>
<text x="467.9" y="49.5" transform="rotate(-90 467.9 49.5)">XTAL_P</text>
<text x="480.6" y="52.1" transform="rotate(-90 480.6 52.1)">XTAL_P_X</text>
<text x="498.4" y="49.5" transform="rotate(-90 498.4 49.5)">XTAL_N</text>
<text x="513.6" y="49.5" transform="rotate(-90 513.6 49.5)">WIFI_RF</text>
<text x="528.8" y="49.5" transform="rotate(-90 528.8 49.5)">WIFI_RF</text>
<text x="541.5" y="52.1" transform="rotate(-90 541.5 52.1)">WIFI_ANT</text>
<text x="99.8" y="58.1">FL_CLK 6</text>
<text x="100.9" y="55.5">FL_CS 1</text>
<text x="252" y="59.6" transform="rotate(-90 252 59.6)">VDD3P3</text>
<text x="100.9" y="65.7">FL_D2</text>
<text x="100.9" y="63.1">FL_D1</text>
<text x="100.9" y="60.6">FL_D0</text>
<text x="206.3" y="65" transform="rotate(-90 206.3 65)">VDD_SPI</text>
<text x="528.8" y="65.5" transform="rotate(-90 528.8 65.5)">WIFI_ANT</text>
<text x="100.9" y="68.2">FL_D3</text>
<text x="467.9" y="66.1" transform="rotate(-90 467.9 66.1)">XTAL_P_X</text>
<text x="24.8" y="115.3">I2C_SCL</text>
<text x="26.2" y="119">XTAL_N53</text>
<text x="26.3" y="116.5">XTAL_P54</text>
<text x="76.8" y="119.1">1 WIFI_RF</text>
<text x="79.2" y="115.3">LCD_B5</text>
<text x="24.7" y="149.5">WIFI_ANT 1</text>
</g>
<g font-size="1.8" fill="#a90000">
<text x="50.5" y="53.4" transform="rotate(-90 50.5 53.4)">55</text>
<text x="53.1" y="52.8" transform="rotate(-90 53.1 52.8)">2</text>
<text x="55.6" y="53.4" transform="rotate(-90 55.6 53.4)">20</text>
<text x="58.2" y="53.4" transform="rotate(-90 58.2 53.4)">29</text>
<text x="60.7" y="53.4" transform="rotate(-90 60.7 53.4)">46</text>
<text x="116.6" y="52.8" transform="rotate(-90 116.6 52.8)">8</text>
<text x="146" y="50.5">1</text>
<text x="152.3" y="50.5">3</text>
<text x="33.6" y="58.2">5</text>
<text x="76.2" y="58.2">28</text>
<text x="107.2" y="55.6">1</text>
<text x="107.2" y="58.2">6</text>
<text x="149.6" y="56" transform="rotate(-90 149.6 56)">4</text>
<text x="33.6" y="60.7">6</text>
<text x="33.6" y="63.2">7</text>
<text x="33.6" y="65.8">8</text>
<text x="76.2" y="63.2">31 FL_D2</text>
<text x="76.2" y="60.7">30</text>
<text x="76.2" y="63.2">31</text>
<text x="76.2" y="65.8">32</text>
<text x="107.2" y="63.2">2</text>
<text x="107.2" y="65.8">3</text>
<text x="107.2" y="60.7">5</text>
<text x="33" y="70.9">10</text>
<text x="33.6" y="68.3">9</text>
<text x="76.2" y="68.3">33</text>
<text x="76.2" y="70.9">34</text>
<text x="107.2" y="68.3">7</text>
<text x="33" y="73.4">11</text>
<text x="33" y="75.9">12</text>
<text x="76.2" y="75.9">36</text>
<text x="76.2" y="73.4">35</text>
<text x="116.6" y="75.6" transform="rotate(-90 116.6 75.6)">4</text>
<text x="33" y="78.5">13</text>
<text x="33" y="81">14</text>
<text x="33" y="83.6">15</text>
<text x="76.2" y="78.5">37</text>
<text x="76.2" y="81">38</text>
<text x="76.2" y="83.6">39</text>
<text x="33" y="86.1">16</text>
<text x="33" y="88.6">17</text>
<text x="76.2" y="86.1">40</text>
<text x="76.2" y="88.6">41</text>
<text x="33" y="91.2">18</text>
<text x="33" y="93.7">19</text>
<text x="76.2" y="91.2">42</text>
<text x="76.2" y="93.7">43</text>
<text x="33" y="96.3">23</text>
<text x="33" y="98.8">24</text>
<text x="33" y="101.3">25</text>
<text x="76.2" y="98.8">45</text>
<text x="76.2" y="96.3">44</text>
<text x="76.2" y="101.3">47</text>
<text x="33" y="103.9">26</text>
<text x="33" y="106.4">27</text>
<text x="76.2" y="103.9">48</text>
<text x="76.2" y="106.4">49</text>
<text x="33" y="111.5">21</text>
<text x="76.2" y="111.5">51</text>
<text x="76.2" y="109">50</text>
<text x="33" y="114">22</text>
<text x="33" y="119.1">53</text>
<text x="33" y="116.6">54</text>
<text x="76.2" y="114">52</text>
<text x="76.8" y="119.1">1</text>
<text x="76.8" y="116.6">4</text>
<text x="55.6" y="127" transform="rotate(-90 55.6 127)">57</text>
<text x="33.6" y="149.6">1</text>
<text x="51.4" y="149.6">2</text>
</g>
<g font-size="1.8" fill="#939391">
<text x="516.1" y="53.4">C22</text>
<text x="516.1" y="56">DNP</text>
<text x="544.1" y="55.9">C23</text>
<text x="544.1" y="58.5">DNP</text>
</g>
</svg>
